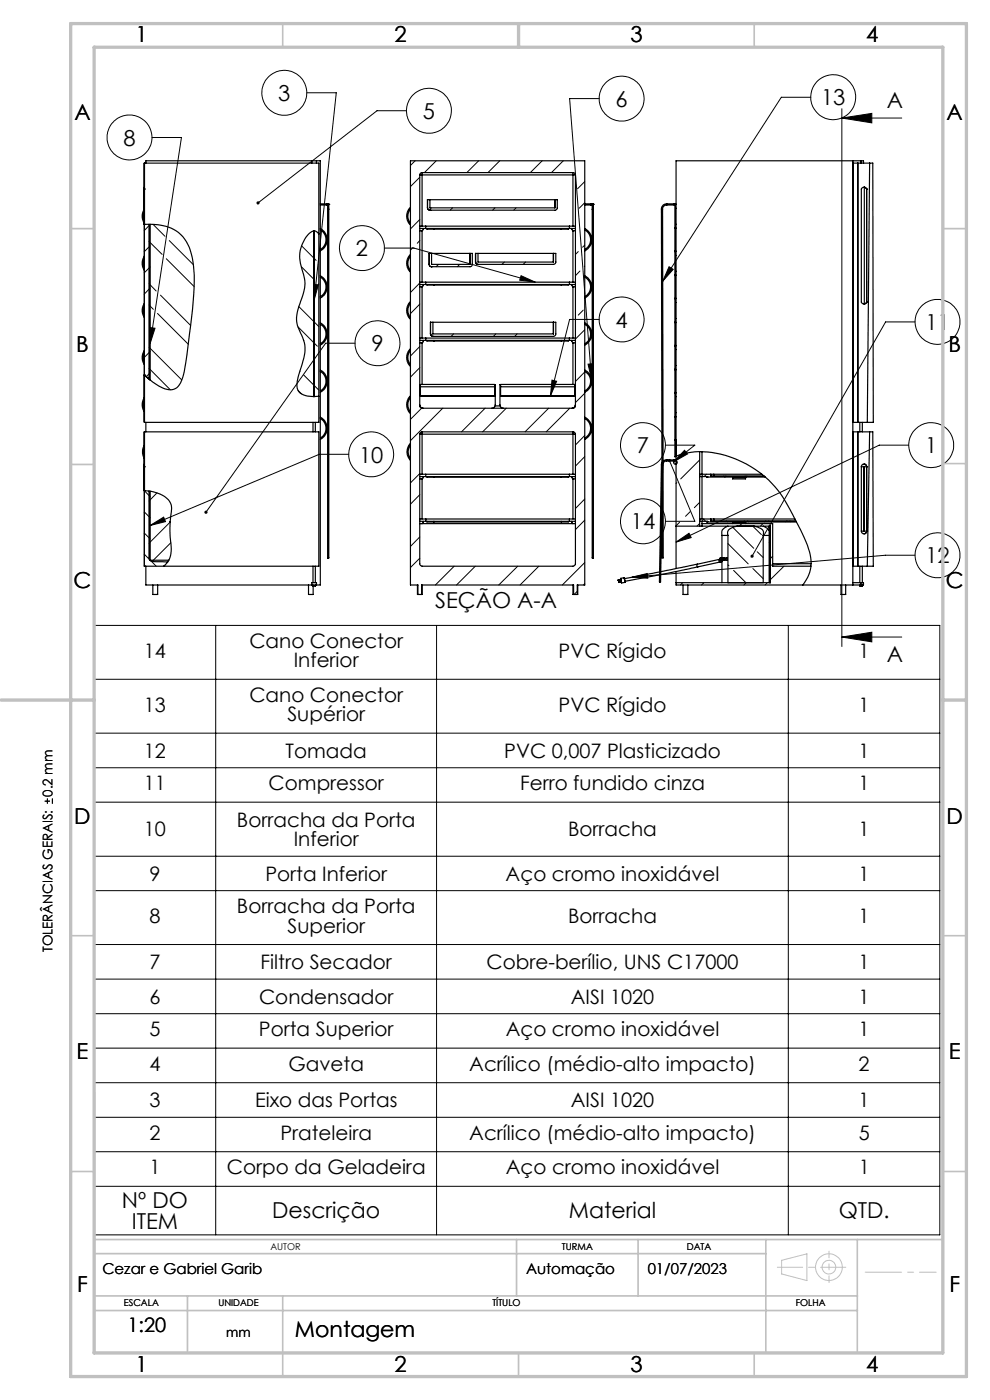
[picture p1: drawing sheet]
<svg xmlns="http://www.w3.org/2000/svg" width="210mm" height="297mm" viewBox="0 0 210 297" stroke-linecap="round" stroke-linejoin="round" font-family="sans-serif">
<g fill="none" stroke="#000" stroke-width=".21">
<path d="M65.1 19.7h6.2l-4.7 43.9M32.2 29.2h6.3l-6.6 43.6M86.2 23.5h-6.2l-25.2 19.5M88.1 34.1l-1 1M89 37.6l-1.9 2M92.5 34.1l-2.5 2.5M101.5 34.1l-2.5 2.5M106 34.1l-2.5 2.5M115 34.1l-2.5 2.5M119.5 34.1l-2.5 2.5M124 38.5l-1.5 1.5M127.1 20.9h-6.3l4.7 59.6"/>
<path d="M172 20.6h-6.3l-25.1 39.1M178.6 25l6.3-.9v2zM178.6 25h12.7M178.6 23.1v114.1M31.6 51.2l2.8 2.8M31.9 47.6l-1.3 1.3M31.9 52.1l-1.3 1.3M31.9 56.6l-1.3 1.3M32.5 47.6l2.5 2.5M35.3 54.9l5.9 5.9M35.9 51l5.1 5.2M63.9 56.6l2.7 2.7"/>
<path d="M64 52.2l3.1 3M66.6 53.3h.1M66.6 57.7v.1M81.6 52.6h6.2l25.8 7.3M87.6 52.5l-.5 .6M89 46.6l-1.9 2M89 51l-.5 .6M91.5 44.1l-.4 .5M93 56.1l-.5 .5M96 44.1l-.5 .5M97.5 56.1l-.5 .5M99.8 53.8l-.1 .1"/>
<path d="M105 44.1l-.5 .5M107 55.6l-.5 .5M109.5 44.1l-.5 .5M110.5 58.5l3.1 1.4-3.4-.5zM111.5 55.6l-.5 .5M122.7 53.4l-.6 .6M123 57.5l-.9 1M124 52l-.4 .5M124 43l-1.1 1.2M124 56.5l-.1 .1M141.9 56.6l.9 .5-2.2 2.6zM31.6 78.1l4.5 4.6"/>
<path d="M31.6 64.7l.9 .9M31.6 73.7l7 6.9M31.6 60.2l1.5 1.5M31.9 69.5l1 .1-1 3.2zM31.9 74.6l-1.3 1.2M31.9 79.1l-.9 .8M31.9 61.1l-1.3 1.3M33.4 66.5l6.5 6.5M34 62.6l6.4 6.4M63.2 69.4l4.1 4M63.4 65l4.2 4.3M63.6 78.7v.1"/>
<path d="M64.4 79.5l2.2 2.2M66.5 60.3l1 .1-.9 3.2zM66.6 66.7v.1M66.6 71.2v.1M67.6 60.2v.1M75.3 72.8h-6.2l-25.4 35.9M89 60l-1.9 2.1M89 73.5l-1.9 2M89 64.5l-1.9 2M89 78l-1.9 2M91.8 70.7l-.4 .4M96.2 70.8l-.5 .6"/>
<path d="M105.2 70.8l-.5 .6M109.7 70.8l-.5 .6M123.7 65.8l-1 1M124 78.9l-1.9 2M124 70l-1.9 1.9M124.7 77.3l1-.2-.2 3.4zM127.1 67.8h-6.3l-4 16.2M194.1 68.3h-6.2l-28.4 49.7M63.2 82.8l.8 .8M66.6 80.2v.1M66.6 81.8l1 1M74 96.4h-6.3l-35.8 15.1"/>
<path d="M89.4 86.6l-2.3 2.4M93.9 86.6l-6.8 6.9M102.9 86.6l-5 5M107.4 86.6l-5 5M116.4 86.6l-5 5M117.1 80.6l1 .3-1.3 3.1zM120.9 86.6l-5 5M124 92.4l-1.9 2M124 83.4l-1.9 2M124 96.9l-1.9 2M141.1 94.4h6.3l-4.5 3.6M142 97.7l5.4 12.9h-6.3"/>
<path d="M145.2 95.5l.6 .8-2.9 1.7zM148.4 97.6l-4 4M192.8 94.4h-6.3l-43.1 20.6M30.6 117.6l2.5 2.5M30.6 113.1l1.3 1.2M30.6 108.6l1.3 1.3M30.6 104.1l1.3 1.3M31.9 111.5l2.8-1.8 .4 1zM33.3 104.6l-1.7 1.7M35.9 110.9l-4.3 4.3M36.2 115.1l-4 4M89 100.5l-1.9 1.9"/>
<path d="M89 113.9l-1.9 2M89 104.9l-1.9 2.1M89 118.4l-1.9 2M124 105.9l-1.9 2M124 119.3l-4.7 4.8M124 110.3l-1.9 2.1M143.4 115l2.8-1.9 .4 .9zM143.6 102.4l-.2 .2M144.1 110.8l-.7 .7M146.4 108.5l-1 1M148.4 106.6l-1.1 1.1M148.4 111.1l-.6 .5"/>
<path d="M148.7 100.6l.5 .5M149.2 110.1l.5 .5M149.3 110.1l-.5 .5M149.9 100.6l-.5 .5M153.2 118.6l.3 .2M153.5 101l.3 .2M154 101l-.3 .2M154.1 110.5l.2 .2M154.4 115.3l4.3 4.3M154.4 119.8l.2 .2M155.5 111.9l4.4 4.4M157.3 111.1l-.5 .5"/>
<path d="M157.9 110.5l-.2 .2M158 101l.3 .2M158.5 101l-.3 .2M158.5 110.5l.3 .2M159.7 111.6l1.8 1.8M160.6 117l1.3 1.3M161.8 111.1l-.5 .5M162.5 110.5l-.3 .2M163.1 110.5h.1M163.2 115.1l.2 .2M163.9 118l-.5 .5M166.9 110.5l-.2 .2"/>
<path d="M167.5 110.5l.3 .2M194.1 117.8h-6.2l-53.8 4.6M19.9 132.7h179.5v129.3h-179.5zM45.8 132.7v129.3M92.6 132.7v129.3M96.3 120.1l-3.9 4M100.8 120.1l-4 4M109.8 120.1l-4 4M114.3 120.1l-4 4M122.4 125.4l-.6 .7M124 123.8l-.2 .3M134.1 122.4l3.2-.7 .1 1z"/>
<path d="M144.8 123.6l-.5 .5M149.3 123.6l-.5 .5M155.6 121l2.6 2.6M158.3 123.6l-.5 .5M159.7 120.6l2.2 2.2M162.8 123.6l-.5 .5M166.3 120.1l-2.9 2.9M167.2 132.7v129.3M178.6 135.1l6.3-1v2.1zM178.6 135.1h12.7M19.9 144.1h179.5M19.9 155.5h179.5"/>
<path d="M9.5 170h1.1M10.1 169.4v1.1M11.1 169.4v1.1M19.9 162.9h179.5M19.9 170.2h179.5M19.9 181.6h179.5M19.9 188.9h179.5M19.9 200.4h179.5M19.9 207.7h179.5M19.9 215h179.5M19.9 222.4h179.5M19.9 229.7h179.5"/>
<path d="M19.9 237h179.5M19.9 244.3h179.5M19.9 251.7h179.5"/>
<circle cx="60.3" cy="19.7" r="4.8"/>
<circle cx="27.5" cy="29.2" r="4.8"/>
<circle cx="91" cy="23.5" r="4.8"/>
<circle cx="131.9" cy="20.9" r="4.8"/>
<circle cx="176.7" cy="20.6" r="4.8"/>
<circle cx="76.8" cy="52.6" r="4.8"/>
<circle cx="80.1" cy="72.8" r="4.8"/>
<circle cx="131.9" cy="67.8" r="4.8"/>
<circle cx="198.9" cy="68.3" r="4.8"/>
<circle cx="78.7" cy="96.4" r="4.8"/>
<circle cx="136.4" cy="94.4" r="4.8"/>
<circle cx="197.5" cy="94.4" r="4.8"/>
<circle cx="136.4" cy="110.6" r="4.8"/>
<circle cx="198.9" cy="117.8" r="4.8"/>
</g>
<g fill="none" stroke="#c0c0c0" stroke-width=".21">
<path d="M165.8 267.4l5.4-1.4v5.7l-5.4-1.4z"/>
<circle cx="175.8" cy="268.8" r="1.44"/>
<circle cx="175.8" cy="268.8" r="2.83"/>
</g>
<path d="M183.5 269.9h15.1" fill="none" stroke="#c0c0c0" stroke-width=".21" stroke-dasharray="15.2 1.3 1.3 1.3" stroke-dashoffset="7.5"/>
<path d="M200 260.4v7.3" fill="none" stroke="#c0c0c0" stroke-width=".21" stroke-dasharray="15.2 1.3 1.3 1.3" stroke-dashoffset="13.5"/>
<path d="M175.9 265.4v6.7" fill="none" stroke="#c0c0c0" stroke-width=".21" stroke-dasharray="15.2 1.3 1.3 1.3" stroke-dashoffset="13.8"/>
<path d="M164.9 268.8h14.5" fill="none" stroke="#c0c0c0" stroke-width=".21" stroke-dasharray="15.2 1.3 1.3 1.3" stroke-dashoffset="9.9"/>
<g fill="none" stroke="#c0c0c0" stroke-width=".35">
<path d="M60 5v5M160 5v5M15 48.5h5M200 48.5h5M15 98.5h5M200 98.4h5M15 198.5h5M200 198.5h5M15 248.5h5M200 248.5h5M20 274.9h161.9M20 263h180"/>
<path d="M20 278h161.9M20 266h142.5M39.8 274.9v12.1M60 274.9v17.1M109.6 263v11.9M135.4 263v11.9M162.5 263v24M181.9 263v24M110 287v5M160 287v5"/>
</g>
<path d="M20 231.8v55.2" fill="none" stroke="#c0c0c0" stroke-width=".5"/>
<path d="M15 5h190v287h-190zM20 10h180v277h-180zM110 5v5M.2 148.5h19.8M200 148.5h5" fill="none" stroke="#c0c0c0" stroke-width=".7"/>
<g fill="#000">
<path d="M178.6 25l6.3-.9v2zM178.6 135.1l6.3-1v2.1z"/>
<path d="M31.9 69.5l1 .1-1 3.2zM54.5 42.8v.4l.3-.2-.3 .2a.34 .34 0 0 0 .5 .1 .34 .34 0 0 0 0-.5 .34 .34 0 0 0-.5 0zM43.5 108.4l-.1 .2 .1 .3 .2-.2-.2 .2a.34 .34 0 0 0 .5-.2 .34 .34 0 0 0-.5-.3zM66.5 60.3l1 .1-.9 3.2zM31.9 111.5l2.8-1.8 .4 1zM143.4 115l2.8-1.9 .4 .9zM145.2 95.5l.6 .8-2.9 1.7zM159.3 117.7l-.1 .2 .1 .3 .2-.2-.2 .3a.34 .34 0 0 0 .6-.3 .34 .34 0 0 0-.6-.3zM134.1 122.4l3.2-.7 .1 1zM141.9 56.6l.9 .5-2.2 2.6zM141.8 97.4a.34 .34 0 0 0 0 .6 .34 .34 0 0 0 .5-.2 .34 .34 0 0 0-.4-.4l.1 .3zM110.5 58.5l3.1 1.4-3.4-.5zM117.1 80.6l1 .3-1.3 3.1zM124.7 77.3l1-.2-.2 3.4z"/>
</g>
<g fill="none" stroke="#000" stroke-width=".25">
<path d="M30.6 39.7v.4zM30.7 34.6h36.9v55h-36.9v-10.1M30.7 34.6l-.1 55M30.7 34.6v13M66.1 34.1h1M66.1 34.1v.5M66.1 34.1h-35.2v.5M67.1 34.1v.5M67.1 34.1h.8v90h-.8M89 37.1h.5M89 37.1v49M89.5 36.6l-.3 .2-.2 .3"/>
<path d="M89.5 36.6v.5M89.5 37.1v10.9M89.5 36.6h32M89.5 37.1h32M121.5 36.6l.3 .1 .3 .4M121.5 37.1h.6M121.5 36.6v.5M121.5 37.1v10.9M122.1 37.1v49M180.9 34.6h3.6M180.9 34.1v90M180.9 35.8v52.6"/>
<path d="M181 34.6v55M182 34.6v55M182.6 34.1h-39.2v86.5M182.6 34.1h.6v.5M182.6 34.1v.5M183.3 39.7h.1M183.3 39.7l.5 .4M183.3 39.7v24.8M184.5 34.6h.6l.1 55h-1.2M184.5 34.6l-.5 55M30.6 54.9l-.2 .8 .2 1.1M30.6 54.4a2.68 2.68 0 0 0 0 3"/>
<path d="M30.6 44.9l-.2 .7 .2 1.2M30.6 44.4a2.62 2.62 0 0 0 0 2.9M30.6 47.6h.1M30.6 40.1h.1M30.7 47.6a9.5 9.5 0 0 1 8.1 2.6 12 12 0 0 1 2.3 7.3 89.5 89.5 0 0 1-1.3 16.3 22.9 22.9 0 0 1-1.5 7.4 2.56 2.56 0 0 1-3.7 1.1l-2.2-1.2-1.7-1.6M31.6 47.6v32.8M31.9 47.6v33l-1.3-1.1M66.6 49v35.1zM67.6 49.6a1.22 1.22 0 0 0-2.1 0 7.3 7.3 0 0 0-1.4 7.7 7.9 7.9 0 0 1-.3 6.6 7.5 7.5 0 0 0-.5 5.7 8.7 8.7 0 0 1 1.3 5.8l-.6 2.1a10.7 10.7 0 0 0-1 4.8 2.78 2.78 0 0 0 3 1.8h1.6M67.9 58.8a2.41 2.41 0 0 1 0 4.1M67.9 58.5a2.65 2.65 0 0 1 0 4.7M67.9 48.8a2.41 2.41 0 0 1 0 4.1"/>
<path d="M67.9 48.5a2.65 2.65 0 0 1 0 4.7M67.9 43.5h1.5M67.9 43.2h1.5M69.3 43.2v.3M69.4 43.2h.3M69.4 43.5h.2M69.4 43.2v.3M69.5 43.5v.9M69.5 44.4h.2M69.5 44.4v74M69.7 43.2v.2M69.7 43.4h.1"/>
<path d="M69.7 43.4v1M69.7 43.4l-.1 .1M69.7 44.4v74M87.1 44.4a2.23 2.23 0 0 0 0 2.9M87.1 44a2.56 2.56 0 0 0 0 3.7M87.1 54.4a2.27 2.27 0 0 0 0 3M87.1 54a2.52 2.52 0 0 0 0 3.7M89 48h1.3M89 48.5h1.3M89 59.9h1.3M89 49h.5M89.5 48.9v11"/>
<path d="M89.8 48.5v.2l-.3 .3M90.3 48v.5M90.3 59.9v.5M90.3 48h30.5M90.3 48.5h30.5M90.3 59.9h30.5M90.6 48.5v.1h1.4M90.7 44.1v-1.7h27.5v1.9l-.4 .3h-26.6M90.7 44.1h.1M90.7 44.1l.1 .3 .4 .2M91 56.1v-2.3h9.2v2.4l-.4 .4h-8.3M91 56.1a.49 .49 0 0 0 .5 .5"/>
<path d="M91 56.1h.1M91.1 56.1l.1 .3 .3 .2M91.1 53.8v2.3M91.2 44.6h.1M91.2 42.4v1.7h26.5v-1.7M91.5 56.6h.1M91.5 53.8v2.3h8.2v-2.3M92 48.5v.1M92 48.6h27.1M99.7 53.8v2.3M100.9 53.8h17v1.9l-.1 .2-.4 .2h-16l-.5-.3zM100.9 55.6h.1"/>
<path d="M100.9 55.6l.1 .3 .4 .2M100.9 53.8v1.8M101.4 53.8v1.8h16v-1.8M117.4 53.8v1.8M117.7 42.4v1.7M119.1 48.5v.1M120.5 48.5v.1h-1.4M120.8 48h1.3M120.8 48.5h1.3M120.8 59.9h1.3M120.8 48v.5M120.8 59.9v.5"/>
<path d="M121.3 48.5l.2 .5M121.5 49v10.9M121.5 49h.6M124 48.8a2.37 2.37 0 0 1 0 4.1M124 48.5a2.63 2.63 0 0 1 1.5 2.4 2.63 2.63 0 0 1-1.5 2.3M124 58.8a2.37 2.37 0 0 1 0 4.1M124 58.5a2.63 2.63 0 0 1 1.5 2.4 2.63 2.63 0 0 1-1.5 2.3M124 43.5h1.5M124 43.2h1.5M125.4 43.2v.3M125.5 43.2h.3M125.5 43.5h.2"/>
<path d="M125.5 43.2v.3M125.6 43.5v.9M125.6 44.4h.3M125.6 44.4v74M125.8 43.2l.1 .2M125.9 43.4h.1M125.9 43.4v1M125.9 43.4l-.2 .1M125.9 44.4v74M140.3 44.4h.2M140.3 44.4l.1 53.8M140.5 44.4l.2 53.5"/>
<path d="M141.4 43.5l-.6 .3-.3 .6M141.4 43.2h-.1a1.09 1.09 0 0 0-1 1.2M141.4 43.2v.3M141.4 43.5h1.6M141.4 43.2h1.6M143 43.2h.3M143 43.5h.2M143 43.2v.3M143.2 53.4v4.9M143.2 48.4v5M143.2 58.3v5.1M143.2 53.4v-.2l.2 .2"/>
<path d="M143.2 58.3v.2l.2-.2M143.2 48.4h.2M143.3 43.2l-.1 5.2M143.3 43.2l.1 .2M183.8 40.1l-.4-.4-.4 .1-.3 .3v24l.5 .4 .4-.1 .2-.3M183.8 40.1h.1M183.8 40.1v24M30.6 64.9l-.2 .7 .2 1.2M30.6 64.4a2.62 2.62 0 0 0 0 2.9M30.6 74.9l-.2 .8 .2 1.1M30.6 74.4a2.62 2.62 0 0 0 0 2.9M30.6 79.5h.1"/>
<path d="M64.4 72.2h.1M67.9 68.8a2.38 2.38 0 0 1 0 4.1M67.9 68.5a2.63 2.63 0 0 1 1.5 2.4 2.63 2.63 0 0 1-1.5 2.3M67.9 78.8a2.41 2.41 0 0 1 0 4.1M67.9 78.5a2.65 2.65 0 0 1 0 4.7M87.1 64.4a2.23 2.23 0 0 0 0 2.9M87.1 64a2.56 2.56 0 0 0 0 3.7M87.1 74.4a2.27 2.27 0 0 0 0 3M87.1 74a2.56 2.56 0 0 0 0 3.7M89 60.4h1.3M89 71.7h1.3M89 72.2h1.3"/>
<path d="M89 60.9h.5M89.5 60.8v10.9M89.5 72.7v8.9M89.8 60.4v.2l-.3 .3M89.8 72.2v.3l-.3 .2h-.5M90.3 71.7v.5M90.3 60.4h30.5M90.3 71.7h30.5M90.3 72.2h30.5M90.6 60.4l1.4 .1M90.6 72.2v.2h1.4M91.3 70.8v-2.4h26.6v2.5l-.5 .5h-25.6"/>
<path d="M91.3 70.8v.2l.5 .4M91.3 70.8h.1M91.3 70.8l.1 .4 .4 .2M91.8 71.4h.1M91.8 68.4v2.4h25.6v-2.4M92 60.4v.1M92 72.2v.2M92 60.5h27.1M92 72.4h27.1M117.4 68.4v2.4M119.1 60.4v.1M119.1 72.2v.2"/>
<path d="M120.5 60.4l-1.4 .1M120.5 72.2v.2h-1.4M120.8 60.4h1.3M120.8 71.7h1.3M120.8 72.2h1.3M120.8 71.7v.5M121.3 60.4l.2 .5M121.3 72.2l.2 .5M121.5 60.9v10.8M121.5 72.7v8.9M121.5 60.9h.6M121.5 72.7h.6"/>
<path d="M124 78.8a2.37 2.37 0 0 1 0 4.1M124 78.5a2.63 2.63 0 0 1 1.5 2.4 2.63 2.63 0 0 1-1.5 2.3M124 68.8a2.34 2.34 0 0 1 0 4.1M124 68.5a2.6 2.6 0 0 1 1.5 2.4 2.6 2.6 0 0 1-1.5 2.3M143.2 63.4v5M143.2 73.4v4.9M143.2 68.4v5M143.2 78.3v5.1M143.2 63.4h.2M143.2 68.4h.2M143.2 73.4v-.2l.2 .2M143.2 78.3v.2l.2-.2"/>
<path d="M183.3 64.5h.1M183.8 64.1l-.5 .4M183.8 64.1h.1M30.6 94.5a2.57 2.57 0 0 0 0 2.7M30.6 95.1l-.1 .6 .1 1M30.6 84.9l-.2 .8 .2 1.2M30.6 84.4a2.62 2.62 0 0 0 0 2.9M30.6 98.5v.5zM30.6 99h.1M30.7 91.6h36.9v28.5h-32.9M30.7 91.6l-.1 28.5M30.7 91.6v12.5"/>
<path d="M30.9 89.6v2M66.4 89.6v2M66.9 89.6v2M67.9 88.8a2.38 2.38 0 0 1 0 4.1M67.9 88.5a2.63 2.63 0 0 1 1.5 2.4 2.63 2.63 0 0 1-1.5 2.3M87.1 84.3a2.27 2.27 0 0 0 0 3M87.1 84a2.56 2.56 0 0 0 0 3.7M87.1 94a2.55 2.55 0 0 0 0 3.6M87.1 94.4a2.25 2.25 0 0 0 0 2.9M89 92.1v27.6l.5 .4 32.3-.1 .3-.4v-27.5M89 86.1l.2 .4 .3 .1M89 92.1h.5"/>
<path d="M89 85.9l.3 .5 .5 .2M89 86.1h.1M89 81.6h.2M89.2 82.1v-.5h15.7v.5M89.2 84h15.7M89.2 82.1h15.7M89.2 82.1v1.9M89.5 91.6l-.3 .2-.2 .3M89.5 91.6v.5M89.5 86.6h.1M89.5 91.6h32M89.5 92.1v8.5"/>
<path d="M89.5 86.6h32M89.5 92.1h32M104.9 81.6h.2l-.1 4.4a.67 .67 0 0 1-.7 .6M104.9 82.1v1.9M105 86.1h1.1M106.2 84h15.7M106.2 82.1v-.5h15.7v.5M106.2 81.6h-.2v4.4l.3 .4 .5 .2M106.2 82.1v1.9M106.2 82.1h15.7M121.5 91.6l.3 .1 .3 .4M121.5 92.1h.6"/>
<path d="M121.5 91.6v.5M121.5 86.6h.1M121.5 92.1v8.5M121.9 82.1v1.9M121.9 81.6h.2M122 86.1h.1M122.1 86.1l-.3 .4-.3 .1M122.1 85.9l-.4 .6-.4 .1M124 88.8a2.34 2.34 0 0 1 0 4.1M124 88.5a2.6 2.6 0 0 1 1.5 2.4 2.6 2.6 0 0 1-1.5 2.3M140.3 98.6l-.4 24.9h.2l.4-24.9M140.3 98.6h.2"/>
<path d="M140.7 98.2v20.2h-.3v-12M141.4 97.5l-.7 .3-.4 .5v.3M141.4 97.8l-.6 .3-.3 .5M141.4 97.5v.3M141.4 97.8h1.5M141.4 97.5l1.6 .1M143 97.6h.1M143.2 83.4v5M143.2 93.3v3.6l.2-.1M143.2 93.3h.2v3.5M143.2 88.4v4.9M143.2 83.4l.1-.2 .1 .2"/>
<path d="M143.2 88.4h.2M143.4 97.5h-.2a.38 .38 0 0 0-.3 .6M143.4 96.8a17.2 17.2 0 0 1 13.8 1.1 22.2 22.2 0 0 1 10.9 11.2 33.1 33.1 0 0 1 3.9 9.3 7.2 7.2 0 0 1-1.7 5.7M148.4 95.8v15.8M148.9 95.8v4.8M180.9 92.8v26M180.9 91.6h3.6M180.9 89.6h3.1M181 91.6v28.5M182 91.6v28.5M182.4 89.6v2M182.7 99a.56 .56 0 0 1 .6-.5 .56 .56 0 0 1 .5 .5"/>
<path d="M182.7 99h.5M182.7 99v13.7M182.9 89.6v2M183.2 99h.1M183.2 99v13.7M183.3 98.5a.54 .54 0 0 1 .5 .5M183.3 99h.5M183.3 99v13.7M183.8 99h.1M183.8 99v13.7M184.5 91.6h.6l.1 28.5h-1.2M184.5 91.6l-.5 28.5"/>
<path d="M30.6 104.1h.1M30.7 104.1a6.5 6.5 0 0 1 5.4 2.5l.3 1.2a29 29 0 0 0-.1 8.7 4.4 4.4 0 0 1-1.6 3.6M31.6 104.2v14.2a.76 .76 0 0 0 .8 .7l3.2 .1M31.9 104.2v14.6h3.9M35.9 110.7h.2M69.5 118.4h.2zM89 110.1h1.3M89 110.6h1.3M89 101.1h1.3M89 100.6h1.3M89 111.1h33.1M89.5 101.6v8.5"/>
<path d="M89.8 101.1v.2l-.3 .3h-.5M89.8 110.6v.2l-.3 .3M90.3 100.6h30.5M90.3 101.1h30.5M90.3 110.6h30.5M90.3 110.1h30.5M90.3 100.6v.5M90.3 110.1v.5M90.6 110.6v.1h1.4M90.6 101.1l1.4 .1M92 110.7h27.1M92 101.2h27.1"/>
<path d="M92 101.1v.1M92 110.6v.1M119.1 101.1v.1M119.1 110.6v.1M120.5 110.6v.1h-1.4M120.5 101.1l-1.4 .1M120.8 110.1h1.3M120.8 110.6h1.3M120.8 101.1h1.3M120.8 100.6h1.3M120.8 100.6v.5M120.8 110.1v.5"/>
<path d="M121.3 101.1l.2 .5M121.3 110.6l.2 .5M121.5 101.6h.6M121.5 101.6v8.5M125.6 118.4h.3zM143.4 111.6h5M147.9 119.7l-7.7 1.6M147.9 119.7l-.1 .2 .2 .4M148.4 111.6h.5M148.4 101.1l1.7 .1M148.4 110.6h1.7v.1M148.4 100.6h2.4"/>
<path d="M148.4 110.1h2.4M148.9 111.1h15v9h8.1M148.9 111.6h14.5v12h-20M148.9 101.1v9M148.9 110.6v1M149.9 101.1l.2 .1M149.9 110.6v.1h.2M150.1 110.7h18.8M150.1 101.2h12.2M150.8 100.6h.6M150.8 110.1h.6M150.8 100.6v.4h11.3"/>
<path d="M150.8 110.1v.4h18M151.4 100.6h10.2M151.4 100.6v.4M151.4 110.1v.4M151.4 110.1h17.2M152.6 118.7l-.1 .3 .2 .2M152.6 118.7l-4.7 1M152.6 118.6v.1M152.7 119.2l-4.7 1.1M152.8 118.4l-.2 .1 .2 .3M153.1 118.3h.1M153.1 118.9h.1"/>
<path d="M153.1 119.1l-.4 .1M153.1 113.6h1.3M153.1 118.3a.32 .32 0 0 0-.4 .3 .32 .32 0 0 0 .4 .3M153.1 113.6v4.7M153.1 118.9v4.7M153.2 118.5a.31 .31 0 0 1 .5-.2 .31 .31 0 0 1 0 .5 .31 .31 0 0 1-.4 0 .31 .31 0 0 1-.1-.3zM153.3 118.8h.1M153.3 118.4h.1M153.4 118.4a.29 .29 0 0 0-.5 0 .29 .29 0 0 0 0 .4 .29 .29 0 0 0 .5 0M153.4 118.4h.1M153.4 118.8h.1M153.5 118.4h.2a.32 .32 0 0 1 .5 0 .32 .32 0 0 1 0 .4 .32 .32 0 0 1-.5 0h-.2"/>
<path d="M154.4 111.6l-1.2 .8-.1 1.2M154.4 113.6v10M155.4 101.2v.4h2.8v-.4M155.4 110.7v.4M155.4 101.3h2.8M155.4 110.8h2.8M156.4 111.6a2.1 2.1 0 0 0-2.1 1.3l.1 .7M158.2 110.7v.4M159.9 111.6a2.45 2.45 0 0 1 2 1.1v.9M161.9 111.6l.7 .4 .6 .6M161.9 113.6h1.3M161.9 113.6v10"/>
<path d="M163.2 111.6v12M163.9 119.6h8.1M182.7 112.7a.56 .56 0 0 0 .6 .5 .56 .56 0 0 0 .5-.5M182.7 112.7h.5M183.2 112.7h.1M183.3 112.7h.5M183.8 112.7a.54 .54 0 0 1-.5 .5M183.8 112.7h.1M30.6 120.1h.1M30.6 120.1h4.1M30.9 120.1v4h35.2M32.4 124.1v2h1v-2"/>
<path d="M65.4 124.1v2h1v-1.7M66.1 124.1v-.5h1v.5M66.1 124.1h1M66.4 124.1v.3h.5v-.3M66.4 120.1v3.5M66.9 120.1v3.5M88.5 124.1l.2 2M88.7 126.1v-2h-1.6v-90h36.9v90h-1.6v2M88.7 126.1h.7M89.4 126.1v-2h32.3v2M89.5 124.1l-.1 2M121.5 124.1v2h.2"/>
<path d="M121.7 126.1h.7M122.6 124.1l-.2 2M131.2 123.5v.1M131.7 122.9l-.6 .2 .6-.1M131.7 123l-.6 .1M131.8 123.4l-.6 .1M132.4 122.6l-.7 .1 .2 1 .7-.2M132.4 122.8l4.5-.9 .1 .6-4.5 .8zM132.4 122.7v-.1l.2 .9v-.2M139.9 121.3l-3 .6M139.9 122l-2.9 .5M143.4 121.2v2.9h39.2"/>
<path d="M144.9 124.1v2h1v-2M148 120.3l-7.8 1.6M178.4 124.1v2h1v-2M180.9 120.1h3.1M180.9 123.6h1.7M182.4 124.1v.3h.5v-.3M182.4 120.1v3.5M182.6 123.6h.6v.5h-.6M182.6 123.6v.5M182.9 120.1v3.5"/>
<circle cx="143.3" cy="98.1" r=".38"/>
</g>
<g font-size="4.7">
<text x="28.7" y="9">1</text>
<text x="83.7" y="9">2</text>
<text x="133.7" y="9">3</text>
<text x="183.7" y="9">4</text>
<text x="59" y="21.4">3</text>
<text x="130.6" y="22.7">6</text>
<text x="174.2" y="22.4">13</text>
<text x="188.1" y="22.9">A</text>
<text x="15.8" y="25.5">A</text>
<text x="89.7" y="25.2">5</text>
<text x="200.8" y="25.5">A</text>
<text x="26.2" y="30.9">8</text>
<text x="75.5" y="54.4">2</text>
<text x="130.6" y="69.5">4</text>
<text x="196.3" y="70">11</text>
<text x="16.2" y="74.8">B</text>
<text x="78.8" y="74.5">9</text>
<text x="201.2" y="74.8">B</text>
<text x="76.2" y="98.1">10</text>
<text x="135.1" y="96.2">7</text>
<text x="196.3" y="96.2">1</text>
<text x="133.8" y="112.3">14</text>
<text x="196.3" y="119.5">12</text>
<text x="15.6" y="124.7">C</text>
<text x="200.6" y="124.7">C</text>
<text x="92.3" y="128.9">SEÇÃO A-A</text>
<text x="188.1" y="140.5">A</text>
<text x="15.8" y="174.7">D</text>
<text x="200.8" y="174.8">D</text>
<text x="16.2" y="224.8">E</text>
<text x="201.3" y="224.8">E</text>
<text x="25.9" y="256.2">Nº DO</text>
<text x="27.9" y="260.8">ITEM</text>
<text x="57.7" y="258.5">Descrição</text>
<text x="120.7" y="258.5">Material</text>
<text x="177.9" y="258.5">QTD.</text>
<text x="16.4" y="274">F</text>
<text x="201.4" y="274">F</text>
<text x="62.6" y="283.7">Montagem</text>
<text x="28.7" y="291">1</text>
<text x="83.7" y="291">2</text>
<text x="133.7" y="291">3</text>
<text x="183.7" y="291">4</text>
</g>
<g font-size="4.2">
<text x="52.9" y="137.5">Cano Conector</text>
<text x="30.5" y="139.5">14</text>
<text x="62.3" y="141.6">Inferior</text>
<text x="118.5" y="139.5">PVC Rígido</text>
<text x="182.1" y="139.5">1</text>
<text x="52.9" y="148.9">Cano Conector</text>
<text x="30.5" y="150.9">13</text>
<text x="61" y="153">Supérior</text>
<text x="118.5" y="150.9">PVC Rígido</text>
<text x="182.1" y="150.9">1</text>
<text x="30.5" y="160.7">12</text>
<text x="60.6" y="160.7">Tomada</text>
<text x="107" y="160.7">PVC 0,007 Plasticizado</text>
<text x="182.1" y="160.7">1</text>
<text x="30.5" y="167.6">11</text>
<text x="57" y="167.6">Compressor</text>
<text x="110.3" y="167.6">Ferro fundido cinza</text>
<text x="182.1" y="167.6">1</text>
<text x="30.5" y="177.4">10</text>
<text x="50.3" y="175.4">Borracha da Porta</text>
<text x="62.3" y="179.5">Inferior</text>
<text x="120.5" y="177.4">Borracha</text>
<text x="182.1" y="177.4">1</text>
<text x="31.7" y="186.8">9</text>
<text x="56.3" y="186.8">Porta Inferior</text>
<text x="107.3" y="186.8">Aço cromo inoxidável</text>
<text x="182.1" y="186.8">1</text>
<text x="31.7" y="195.8">8</text>
<text x="50.3" y="193.7">Borracha da Porta</text>
<text x="61" y="197.8">Superior</text>
<text x="120.5" y="195.8">Borracha</text>
<text x="182.1" y="195.8">1</text>
<text x="31.7" y="205.6">7</text>
<text x="55.3" y="205.6">Filtro Secador</text>
<text x="103.2" y="205.6">Cobre-berílio, UNS C17000</text>
<text x="182.1" y="205.6">1</text>
<text x="31.7" y="212.9">6</text>
<text x="55" y="212.9">Condensador</text>
<text x="121.1" y="212.9">AISI 1020</text>
<text x="182.1" y="212.9">1</text>
<text x="31.7" y="219.8">5</text>
<text x="54.9" y="219.8">Porta Superior</text>
<text x="107.3" y="219.8">Aço cromo inoxidável</text>
<text x="182.1" y="219.8">1</text>
<text x="31.7" y="227.2">4</text>
<text x="61.2" y="227.2">Gaveta</text>
<text x="99.5" y="227.2">Acrílico (médio-alto impacto)</text>
<text x="182.1" y="227.2">2</text>
<text x="31.7" y="234.9">3</text>
<text x="54.1" y="234.9">Eixo das Portas</text>
<text x="121.1" y="234.9">AISI 1020</text>
<text x="182.1" y="234.9">1</text>
<text x="31.7" y="241.8">2</text>
<text x="59.5" y="241.8">Prateleira</text>
<text x="99.5" y="241.8">Acrílico (médio-alto impacto)</text>
<text x="182.1" y="241.8">5</text>
<text x="31.7" y="249.1">1</text>
<text x="48.1" y="249.1">Corpo da Geladeira</text>
<text x="107.3" y="249.1">Aço cromo inoxidável</text>
<text x="182.1" y="249.1">1</text>
<text x="27.1" y="282.7">1:20</text>
</g>
<g font-size="3.2">
<text x="21.7" y="270.3">Cezar e Gabriel Garib</text>
<text x="111.6" y="270.3">Automação</text>
<text x="137.4" y="270.3">01/07/2023</text>
</g>
<g font-size="2.8">
<text x="11.1" y="169" transform="rotate(-90 11.1 169)">0.2 mm</text>
<text x="11.1" y="202" transform="rotate(-90 11.1 202)">TOLERÂNCIAS GERAIS:</text>
<text x="48" y="283.7">mm</text>
</g>
<g font-size="2">
<text x="57.4" y="265.1">AUTOR</text>
<text x="119.2" y="265.1">TURMA</text>
<text x="145.7" y="265.2">DATA</text>
<text x="26.3" y="277.1">ESCALA</text>
<text x="46.3" y="277.1">UNIDADE</text>
<text x="104.4" y="277.1">TÍTULO</text>
<text x="168.8" y="277.1">FOLHA</text>
</g>
</svg>
